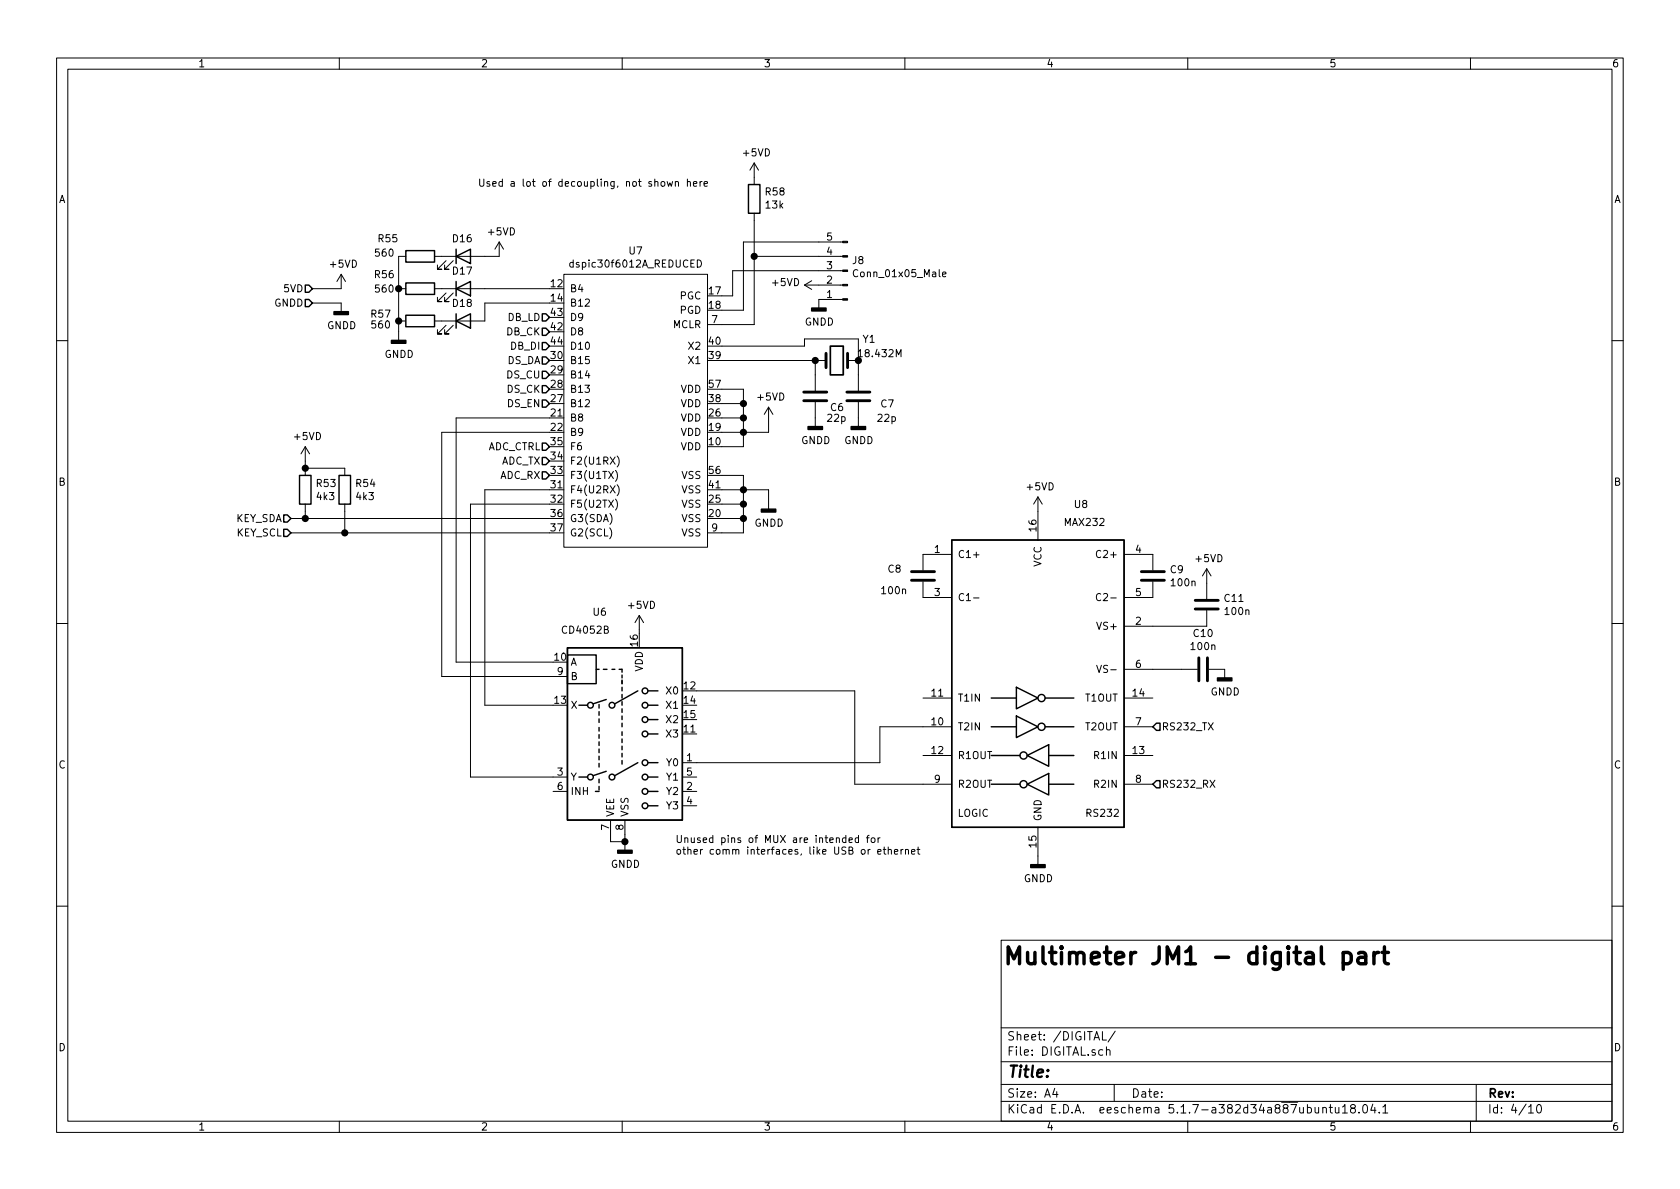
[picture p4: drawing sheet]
<svg xmlns="http://www.w3.org/2000/svg" width="297mm" height="210mm" viewBox="0 0 297 210" stroke-linecap="round" stroke-linejoin="round" font-family="sans-serif">
<g fill="none" stroke="#000" stroke-width=".18">
<path d="M10 10.3h277v189.9h-277zM12 12.2h273v186.1h-273zM60 10.3v1.9M110 10.3v1.9M160 10.3v1.9M210 10.3v1.9M260 10.3v1.9M117 32.2l.3-.1 .3 .2-.2 .6h-.3l-.2-.2zM118 32.1l.2 .8 .2-.6 .3 .6 .2-.8M119.4 32.2l.2-.1 .3 .1 .1 .7M119.4 32.1v.8M121.5 32.2l.2-.1 .3 .1 .1 .7"/>
<path d="M121.5 31.7v1.2M122.6 32.5l.6-.1v-.2l-.4-.1-.2 .2 .1 .6h.5M123.8 32.1v.8M124.1 32.1l-.2 .1-.1 .1M124.5 32.5l.6-.1-.1-.2-.3-.1-.2 .2 .1 .6h.4M133.3 28.8l-.7 1.3M133.3 28.8v3.8M133.3 37.7v19.7h-8.2M133.3 28.8l.8 1.3M55.2 53.6h5.1v1.5M60.3 48.5v2.5h-5.1M60.3 48.5l-.7 1.3"/>
<path d="M60.3 48.5l.8 1.3M70.5 56.8h1.3M70.5 51h1.3M71.8 45.3h-1.3v14.9M76.8 51h20.4M78.9 46.1l-1.6 1.5h.8h-.8v-.7M78.9 57.5l-1.6 1.5h.8h-.8v-.7M78.9 51.8l-1.6 1.5h.8h-.8v-.7M80.1 46.1l-1.5 1.5h.8h-.8v-.7M80.1 57.5l-1.5 1.5h.8h-.8v-.7M80.1 51.8l-1.5 1.5h.8h-.8v-.7M88.3 42.8l-.8 1.3"/>
<path d="M88.3 42.8v2.5h-11.5M88.3 42.8l.7 1.3M97.2 53.6h-11.5v3.2h-8.9M99.7 48.5h25.4v48.3h-25.4zM101.3 46.5l-.3-.1-.3 .2 .2 .6h.4M123.3 46a.64 .64 0 0 1 .7 .6 .64 .64 0 0 1-.7 .6zM133.3 45.3h15.7M142.2 50.4l1.3 .8M142.2 50.4h6.8M143.5 49.7l-1.3 .7M149 42.8h-17.6v12.1h-3.8M149 47.9h-19.5v4.4h-1.9"/>
<path d="M149 53h-4.2v1.5M166.6 48.5l.7-.1-.1-.2-.4-.1-.2 .2 .1 .6h.5M10 60.2h2M54 79l-.8 1.3M54 79v5.1M54 79l.7 1.3M97.2 76.4h-19.1v43.2h22.2M97.2 73.9h-16.6v43.2h17.2M127.6 61.2h14.6v-1.3h9.6v9.2M127.6 63.7h18.4M127.6 68.8h3.8v10.2h-3.8M127.6 73.9h3.8"/>
<path d="M127.6 71.4h3.8M135.9 72l-.8 1.3M135.9 72v4.4h-8.3M135.9 72l.8 1.3M144.1 63.7v5.4M144.1 71.1v4.3M149.9 63.7h1.9M151.8 71.1v4.3M285 60.2h2M51.4 94.2h45.8M51.4 91.7h45.8M54 89.1v2.6"/>
<path d="M54 82.8h7v1.3M61 89.1v5.1M97.2 89.1h-14v48.3h17.1M97.2 86.6h-11.5v38.1h12.1M108.8 88.3a1.47 1.47 0 0 1 0 1.9M108.8 83.2a1.47 1.47 0 0 1 0 1.9M109.1 85.7a1.47 1.47 0 0 1 0 1.9M109.1 80.6a1.47 1.47 0 0 1 0 2M127.6 86.6h8.3v3.4M127.6 84.1h3.8v10.1h-6.3M127.6 89.1h3.8M127.6 91.7h3.8"/>
<path d="M168.3 98h-5.1v2.8M183.5 87.9v7.6M183.5 87.9l-.7 1.2M183.5 87.9l.8 1.2M194.6 97.5a.5 .5 0 0 0-.6 0 .5 .5 0 0 0-.1 .6 .45 .45 0 0 0 .2 .4 .45 .45 0 0 0 .5 0M198.8 98h5v2.8M10 110.3h2M113 108.8l-.7 1.3M113 108.8v3.2M113 108.8l.8 1.3M163.2 102.9v2.8h5.1M172.1 105.7h1"/>
<path d="M193.9 117.6l.4 1.3 .4-1.3M194.6 105.1a.5 .5 0 0 0-.6 0 .5 .5 0 0 0-.1 .6 .45 .45 0 0 0 .2 .5 .45 .45 0 0 0 .5-.1M198.8 118.4h12.9M203.8 102.9v2.8h-5M213.4 107.9v2.8h-14.6M213.4 100.6v5.3M213.4 100.6l-.8 1.2M213.4 100.6l.7 1.2M213.7 118.4h2.8v1.5M285 110.3h2M97.8 139.9h2.5M120.6 139.9h2.6"/>
<path d="M120.6 137.4h2.6M123.2 122.2h27.9v16.5h17.2M163.2 123.4h5.1M163.2 133.6h5.1M168.3 128.5h-12.7v6.4h-35M198.8 128.5h5M198.8 123.4h5M198.8 133.6h5M198.8 138.7h5M213.9 138l.9 1.2M214.8 138l-.9 1.2M107.9 145v3.8h2.6"/>
<path d="M110.5 145v5.4M120.6 142.5h2.6M149.6 148.2h-.4l-.3 .2 .2 .5h.5M149.6 147.7v1.3M150.1 148.6l.6-.1-.1-.3h-.3l-.2 .1 .1 .6h.4M151.8 148.2h-.4l-.2 .2 .1 .5h.5M151.8 147.7v1.3M153.2 148.2h.5M153.7 147.7l-.3 .2v1.1M154.2 148.2h.3l.2 .2-.1 .5-.3 .1-.3-.2zM155.2 150.6l.6-.1-.1-.2-.3-.1-.2 .2v.6h.5M155.2 148.2v.8"/>
<path d="M155.6 148.2l-.4 .2M156.2 150.2h.4M156.3 149.8v1.1l.3 .1M157 150.3l.3-.1 .3 .1v.7M157 149.8v1.2M158.1 150.6l.6-.1v-.2l-.4-.1-.2 .2 .1 .6h.5M159.3 150.2v.8M159.7 150.2l-.3 .1-.1 .1M160.1 150.3l.2-.1 .3 .1v.7M160.1 150.2v.8M161.2 150.6l.6-.1-.1-.2-.3-.1-.2 .2v.6h.5M162.1 150.2h.5"/>
<path d="M162.3 149.8v1.1l.3 .1M183.5 146.3v6.6M10 160.2h2M177 166.3h108v32h-108zM285 160.2h2M60 198.3v1.9M110 198.3v1.9M160 198.3v1.9M177 194.8h108M177 191.8h108M177 187.8h108M177 181.8h108"/>
<path d="M186.5 192.5l-.4 1h1M186.8 193v1M194.9 182.4v1.5h.7M195.6 185.7l.2-.1 .4 .1 .1 .9M195.6 185.1v1.5M197 191.8v3M197.2 182.3l-1.3 2M210 198.3v1.9M233.9 196v-.1a.37 .37 0 0 1 .6 .1v.8M233.9 195.8v1M235 195.8h.6M235.2 195.3v1.3l.4 .2"/>
<path d="M236.1 195.8v.9l.4 .1 .2-.1M236.7 195.8v1M237.4 195.8l.4-.5v1.5M237.4 196.8h.8M239.1 196l-.2-.2-.1-.2 .3-.3h.3l.2 .3v.2l-.7 .2a.48 .48 0 0 0 0 .7l.2 .1 .5-.1a.48 .48 0 0 0-.2-.7M240.3 196.7v.1M241.1 195.5l.3-.2a.94 .94 0 0 1 0 1.5l-.4-.3-.1-.6zM242.7 195.2l-.3 1.1h.9M243.1 195.8v1M243.9 196.7v.1M244.5 195.8l.4-.5v1.5M244.5 196.8h.9"/>
<path d="M260 198.3v1.9M261 191.8v6.5M270.3 195.8l.4-.5v1.5M270.3 196.8h.8M271.8 195.5l.4-.2a.94 .94 0 0 1 0 1.5 .79 .79 0 0 1-.4-1.3z"/>
</g>
<g fill="#000" stroke="#000" stroke-width=".25">
<path d="M59.1 55.1h2.5v.5h-2.5zM143.5 54.5h2.5v.5h-2.5zM69.2 60.2h2.6v.5h-2.6zM142.9 75.4h2.5v.5h-2.5zM150.5 75.4h2.5v.5h-2.5zM134.6 90h2.6v.5h-2.6zM215.3 119.9h2.5v.5h-2.5zM109.2 150.4h2.6v.5h-2.6zM182.2 152.9h2.6v.5h-2.6z"/>
<circle cx="70.5" cy="51" r=".51"/>
<circle cx="70.5" cy="56.8" r=".51"/>
<circle cx="133.4" cy="45.3" r=".51"/>
<circle cx="131.4" cy="71.4" r=".51"/>
<circle cx="131.4" cy="73.9" r=".51"/>
<circle cx="131.4" cy="76.4" r=".51"/>
<circle cx="144.1" cy="63.7" r=".51"/>
<circle cx="151.8" cy="63.7" r=".51"/>
<circle cx="54" cy="91.7" r=".51"/>
<circle cx="54" cy="82.8" r=".51"/>
<circle cx="61" cy="94.2" r=".51"/>
<circle cx="131.4" cy="86.6" r=".51"/>
<circle cx="131.4" cy="89.1" r=".51"/>
<circle cx="131.4" cy="91.7" r=".51"/>
<circle cx="110.5" cy="148.8" r=".51"/>
</g>
<g fill="none" stroke="#000" stroke-width=".51">
<path d="M142.1 70.9h4.1M142.1 69.3h4.1M146 62.5v2.5M149.7 70.9h4.1M149.7 69.3h4.1M149.9 62.5v2.5M161.2 102.6h4M161.2 101.1h4M201.8 102.6h4.1M201.8 101.1h4.1M211.3 107.7h4.1M211.3 106.2h4.1"/>
<path d="M212 116.3v4.1M213.5 116.3v4.1"/>
</g>
<path d="M146.8 61.2h2.3v5.1h-2.3z" fill="none" stroke="#000" stroke-width=".3"/>
<g fill="none" stroke="#000" stroke-width=".25">
<path d="M132.3 32.6h2.1v5.1h-2.1zM54 53h.6l.6 .6-.6 .6h-.6zM54 50.4h.6l.6 .6-.6 .7h-.6zM71.8 55.7h5v2.1h-5zM71.8 44.3h5v2h-5zM71.8 50h5v2.1h-5zM80.6 45.3l2.6-1.2v2.5zM80.6 56.8l2.6-1.3v2.5zM80.6 51l2.6-1.2v2.5zM80.6 44.1v2.5M80.6 49.8v2.5M80.6 55.5v2.5"/>
<path d="M95.9 58h.6l.7 .7-.7 .6h-.6zM95.9 55.5h.6l.7 .6-.7 .7h-.6zM95.9 70.7h.6l.7 .7-.7 .6h-.6zM95.9 68.2h.6l.7 .6-.7 .7h-.6zM95.9 65.7h.6l.7 .6-.7 .6h-.6zM95.9 63.1h.6l.7 .6-.7 .7h-.6zM95.9 60.6h.6l.7 .6-.7 .6h-.6zM95.9 78.4h.6l.7 .6-.7 .6h-.6zM50.2 93.6h.6l.6 .6-.6 .7h-.6zM50.2 91.1h.6l.6 .6-.6 .6h-.6zM53 84.1h2v5h-2zM59.9 84.1h2.1v5h-2.1z"/>
<path d="M95.9 83.4h.6l.7 .7-.7 .6h-.6zM95.9 80.9h.6l.7 .6-.7 .7h-.6zM168.3 95.5h30.5v50.8h-30.5zM100.3 114.5h20.3v30.5h-20.3zM100.3 115.8h5.1v5.1h-5.1zM105.4 118.4h.5M106.7 118.4h.6M108.2 118.4h.5M109.5 118.4h.5v.5M110 119.4v.5M102.4 137.4h1.5M102.4 124.7h1.5"/>
<path d="M105.3 139.9h.6M105.9 124.6v.6M105.9 125.9v.6M105.9 127.1v.7M105.9 128.6v.7M105.9 129.9v.7M105.9 131.2v.6M105.9 132.5v.6M105.9 133.7v.7M105.9 135v.6M105.9 137.8v.6M105.9 139.1v.6"/>
<path d="M107.2 136.4l-2.3 .8M107.2 123.7l-2.3 .8M110 120.3v.6M110 121.5v.7M110 122.8v.6M110 124.1v.6M110 125.3v.7M110 126.6v.6M110 127.9v.6M110 129.4v.6M110 130.7v.6M110 131.9v.7"/>
<path d="M110 133.2v.7M110 134.5v.6M112.8 134.9l-4.1 2.3M112.8 122.2l-4.1 2.3M114.6 137.4h1.7M114.6 124.7h1.7M114.6 139.9h1.7M114.6 134.9h1.7M114.6 129.8h1.7M114.6 127.2h1.7M114.6 122.2h1.7M175.3 128.5h4.4"/>
<path d="M175.3 123.4h4.4M175.3 138.7h5M175.3 133.6h5M179.7 126.6l3.8 1.9-3.8 1.9zM179.7 121.5l3.8 1.9-3.8 1.9zM181.6 138.7l3.8-1.9v3.8zM181.6 133.6l3.8-1.9v3.8zM184.8 128.5h5.1M184.8 123.4h5.1M185.4 138.7h4.5M185.4 133.6h4.5M204.5 127.9h.6v1.3h-.6l-.7-.7z"/>
<path d="M204.5 138h.6v1.3h-.6l-.7-.6zM114.6 142.5h1.7"/>
<circle cx="104.4" cy="124.7" r=".51"/>
<circle cx="104.4" cy="137.4" r=".51"/>
<circle cx="108.2" cy="124.7" r=".51"/>
<circle cx="108.2" cy="137.4" r=".51"/>
<circle cx="114" cy="124.7" r=".51"/>
<circle cx="114" cy="122.2" r=".51"/>
<circle cx="114" cy="127.2" r=".51"/>
<circle cx="114" cy="137.4" r=".51"/>
<circle cx="114" cy="134.9" r=".51"/>
<circle cx="114" cy="139.9" r=".51"/>
<circle cx="114" cy="129.8" r=".51"/>
<circle cx="181" cy="138.7" r=".63"/>
<circle cx="181" cy="133.6" r=".63"/>
<circle cx="184.1" cy="123.4" r=".63"/>
<circle cx="184.1" cy="128.5" r=".63"/>
<circle cx="114" cy="142.5" r=".51"/>
</g>
<path d="M149 42.7h.9v.2h-.9zM149 45.2h.9v.3h-.9zM149 47.7h.9v.3h-.9zM149 50.3h.9v.2h-.9zM149 52.8h.9v.3h-.9z" fill="#000" stroke="#000" stroke-width=".18"/>
<path d="M233.6 167.4v2.6l.2 .3 .3 .1M237.5 168.6l.3-.2h.6l.4 .3 .1 .3v.8l-.1 .3-.4 .3h-.6l-.3-.1M237.5 168.4v3M240.2 168.6l.3-.2h.6l.3 .2 .1 .3v1.5M241.5 169.1l-.3 .2h-.7a.59 .59 0 0 0-.5 .6 .59 .59 0 0 0 .5 .5h.7l.3-.1M242.9 168.4v2M243.8 168.4a.77 .77 0 0 0-.9 .6M244.3 168.4h1.2M244.8 167.4v2.6l.1 .3 .6 .1" fill="none" stroke="#000" stroke-width=".61"/>
<text font-size="4.2" x="177.2" y="170.6">Multimeter JM1 - digital part</text>
<text font-size="2.8" x="178" y="190.5">Title:</text>
<g font-size="2.1">
<text x="178" y="184">Sheet: /DIGITAL/</text>
<text x="178" y="186.7">File: DIGITAL.sch</text>
<text x="178" y="196.9">KiCad E.D.A. eeschema 5.1.7-a382d34a887ubuntu18.04.1</text>
<text x="178" y="194.1">Size: A4</text>
<text x="200" y="194.1">Date:</text>
<text x="263" y="194.1">Rev:</text>
<text x="263" y="196.9">Id: 4/10</text>
</g>
<g font-size="1.8">
<text x="35" y="11.9">1</text>
<text x="85" y="11.9">2</text>
<text x="135" y="11.9">3</text>
<text x="185" y="11.9">4</text>
<text x="235" y="11.9">5</text>
<text x="285" y="11.9">6</text>
<text x="131.5" y="27.7">+5VD</text>
<text x="10.4" y="35.9">A</text>
<text x="84.5" y="33">Used a lot of decoupling, not shown here</text>
<text x="135.4" y="34.6">R58</text>
<text x="285.4" y="35.9">A</text>
<text x="86.4" y="41.6">+5VD</text>
<text x="135.5" y="36.9">13k</text>
<text x="58.5" y="47.3">+5VD</text>
<text x="66.5" y="45.4">560</text>
<text x="67" y="42.8">R55</text>
<text x="80.1" y="42.8">D16</text>
<text x="101.3" y="47.3">dspic30f6012A_REDUCED</text>
<text x="111.3" y="45">U7</text>
<text x="146.2" y="47.6">3</text>
<text x="146.2" y="45.1">4</text>
<text x="146.2" y="42.5">5</text>
<text x="150.8" y="46.7">J8</text>
<text x="50.3" y="51.7">5VD</text>
<text x="66.3" y="49.2">R56</text>
<text x="66.5" y="51.7">560</text>
<text x="80.1" y="48.6">D17</text>
<text x="97.5" y="50.8">12</text>
<text x="97.5" y="53.3">14</text>
<text x="100.7" y="51.7">B4</text>
<text x="120.2" y="53">PGC</text>
<text x="125.4" y="52.1">17</text>
<text x="136.7" y="50.6">+5VD</text>
<text x="146.2" y="52.7">1</text>
<text x="146.2" y="50.2">2</text>
<text x="151.4" y="49">Conn_01x05_Male</text>
<text x="48.5" y="54.2">GNDD</text>
<text x="57.8" y="58.2">GNDD</text>
<text x="65.7" y="56.2">R57</text>
<text x="65.8" y="58.1">560</text>
<text x="80.1" y="54.3">D18</text>
<text x="89.5" y="59.3">DB_CK</text>
<text x="89.7" y="56.8">DB_LD</text>
<text x="97.5" y="58.4">42</text>
<text x="97.5" y="55.9">43</text>
<text x="100.7" y="54.2">B12</text>
<text x="100.7" y="59.3">D8</text>
<text x="100.7" y="56.8">D9</text>
<text x="119" y="58">MCLR</text>
<text x="120.2" y="55.5">PGD</text>
<text x="125.4" y="54.6">18</text>
<text x="125.9" y="57.1">7</text>
<text x="142.3" y="57.6">GNDD</text>
<text x="68" y="63.3">GNDD</text>
<text x="89.6" y="64.4">DS_DA</text>
<text x="90.3" y="61.8">DB_DI</text>
<text x="97.5" y="63.5">30</text>
<text x="97.5" y="61">44</text>
<text x="100.7" y="64.4">B15</text>
<text x="100.7" y="61.8">D10</text>
<text x="121.9" y="64.4">X1</text>
<text x="121.9" y="61.8">X2</text>
<text x="125.4" y="63.5">39</text>
<text x="125.4" y="61">40</text>
<text x="152.1" y="63.2">18.432M</text>
<text x="152.6" y="60.6">Y1</text>
<text x="89.6" y="69.5">DS_CK</text>
<text x="89.6" y="66.9">DS_CU</text>
<text x="97.5" y="71.1">27</text>
<text x="97.5" y="68.6">28</text>
<text x="97.5" y="66">29</text>
<text x="100.7" y="69.5">B13</text>
<text x="100.7" y="66.9">B14</text>
<text x="120.3" y="69.5">VDD</text>
<text x="125.4" y="71.1">38</text>
<text x="125.4" y="68.6">57</text>
<text x="134" y="70.8">+5VD</text>
<text x="52.1" y="77.8">+5VD</text>
<text x="89.7" y="72">DS_EN</text>
<text x="97.5" y="73.7">21</text>
<text x="97.5" y="76.2">22</text>
<text x="100.7" y="74.5">B8</text>
<text x="100.7" y="77.1">B9</text>
<text x="100.7" y="72">B12</text>
<text x="120.3" y="77.1">VDD</text>
<text x="120.3" y="74.5">VDD</text>
<text x="120.3" y="72">VDD</text>
<text x="125.4" y="76.2">19</text>
<text x="125.4" y="73.7">26</text>
<text x="146.4" y="74.6">22p</text>
<text x="146.9" y="72.7">C6</text>
<text x="155.3" y="74.6">22p</text>
<text x="155.8" y="72.1">C7</text>
<text x="86.1" y="79.6">ADC_CTRL</text>
<text x="88.5" y="82.2">ADC_TX</text>
<text x="97.5" y="83.8">33</text>
<text x="97.5" y="81.3">34</text>
<text x="97.5" y="78.7">35</text>
<text x="100.7" y="82.2">F2(U1RX)</text>
<text x="100.7" y="79.6">F6</text>
<text x="120.3" y="79.6">VDD</text>
<text x="125.4" y="78.7">10</text>
<text x="125.4" y="83.8">56</text>
<text x="141.7" y="78.5">GNDD</text>
<text x="149.3" y="78.5">GNDD</text>
<text x="10.4" y="85.9">B</text>
<text x="56" y="86.1">R53</text>
<text x="56.1" y="88.4">4k3</text>
<text x="63" y="86.1">R54</text>
<text x="63.1" y="88.4">4k3</text>
<text x="88.4" y="84.7">ADC_RX</text>
<text x="97.5" y="86.4">31</text>
<text x="97.5" y="88.9">32</text>
<text x="100.7" y="87.2">F4(U2RX)</text>
<text x="100.7" y="89.8">F5(U2TX)</text>
<text x="100.7" y="84.7">F3(U1TX)</text>
<text x="120.5" y="89.8">VSS</text>
<text x="120.5" y="87.2">VSS</text>
<text x="120.5" y="84.7">VSS</text>
<text x="125.4" y="88.9">25</text>
<text x="125.4" y="86.4">41</text>
<text x="181.7" y="86.7">+5VD</text>
<text x="190" y="89.8">U8</text>
<text x="285.4" y="85.9">B</text>
<text x="41.6" y="92.3">KEY_SDA</text>
<text x="41.8" y="94.9">KEY_SCL</text>
<text x="97.5" y="91.4">36</text>
<text x="97.5" y="94">37</text>
<text x="100.7" y="92.3">G3(SDA)</text>
<text x="100.7" y="94.9">G2(SCL)</text>
<text x="120.5" y="92.3">VSS</text>
<text x="120.5" y="94.9">VSS</text>
<text x="125.4" y="91.4">20</text>
<text x="125.9" y="94">9</text>
<text x="133.4" y="93.1">GNDD</text>
<text x="183.3" y="93.9" transform="rotate(-90 183.3 93.9)">16</text>
<text x="188.3" y="93">MAX232</text>
<text x="157" y="101.3">C8</text>
<text x="165.3" y="97.8">1</text>
<text x="169.3" y="98.7">C1+</text>
<text x="184.1" y="100.2" transform="rotate(-90 184.1 100.2)">VCC</text>
<text x="194.4" y="98.7">C2+</text>
<text x="200.8" y="97.8">4</text>
<text x="207" y="101.4">C9</text>
<text x="211.5" y="99.4">+5VD</text>
<text x="111.2" y="107.7">+5VD</text>
<text x="156" y="105.1">100n</text>
<text x="165.3" y="105.4">3</text>
<text x="169.3" y="106.3">C1-</text>
<text x="194.9" y="106.3">C2-</text>
<text x="200.8" y="105.4">5</text>
<text x="207.2" y="103.7">100n</text>
<text x="216.6" y="106.4">C11</text>
<text x="99.6" y="112.1">CD4052B</text>
<text x="104.9" y="108.9">U6</text>
<text x="194.3" y="111.4">VS+</text>
<text x="200.8" y="110.5">2</text>
<text x="211.1" y="112.6">C10</text>
<text x="216.7" y="108.8">100n</text>
<text x="98.1" y="116.8">10</text>
<text x="98.6" y="119.4">9</text>
<text x="100.8" y="117.7">A</text>
<text x="112.8" y="114.2" transform="rotate(-90 112.8 114.2)">16</text>
<text x="113.7" y="118.8" transform="rotate(-90 113.7 118.8)">VDD</text>
<text x="194.8" y="119">VS-</text>
<text x="200.8" y="118.1">6</text>
<text x="210.7" y="115">100n</text>
<text x="98.1" y="124.5">13</text>
<text x="100.8" y="125.3">X</text>
<text x="100.8" y="120.3">B</text>
<text x="118" y="122.8">X0</text>
<text x="118" y="125.3">X1</text>
<text x="121" y="121.9">12</text>
<text x="121" y="124.5">14</text>
<text x="164.8" y="123.2">11</text>
<text x="169.3" y="124.1">T1IN</text>
<text x="191.9" y="124.1">T1OUT</text>
<text x="200.3" y="123.2">14</text>
<text x="214" y="123">GNDD</text>
<text x="118" y="130.4">X3</text>
<text x="118" y="127.9">X2</text>
<text x="121" y="129.5">11</text>
<text x="121" y="127">15</text>
<text x="164.8" y="128.3">10</text>
<text x="169.3" y="129.2">T2IN</text>
<text x="191.9" y="129.2">T2OUT</text>
<text x="200.8" y="128.3">7</text>
<text x="205.4" y="129.2">RS232_TX</text>
<text x="10.4" y="135.9">C</text>
<text x="98.6" y="137.2">3</text>
<text x="118" y="135.5">Y0</text>
<text x="121.4" y="134.6">1</text>
<text x="121.4" y="137.2">5</text>
<text x="164.8" y="133.3">12</text>
<text x="169.3" y="134.2">R1OUT</text>
<text x="193.7" y="134.2">R1IN</text>
<text x="200.3" y="133.3">13</text>
<text x="285.4" y="135.9">C</text>
<text x="98.6" y="139.7">6</text>
<text x="100.8" y="138">Y</text>
<text x="100.8" y="140.6">INH</text>
<text x="118" y="140.6">Y2</text>
<text x="118" y="143.1">Y3</text>
<text x="118" y="138">Y1</text>
<text x="121.4" y="139.7">2</text>
<text x="121.4" y="142.2">4</text>
<text x="165.3" y="138.4">9</text>
<text x="169.3" y="139.3">R2OUT</text>
<text x="193.7" y="139.3">R2IN</text>
<text x="200.8" y="138.4">8</text>
<text x="205.4" y="139.3">RS232_RX</text>
<text x="107.7" y="146.8" transform="rotate(-90 107.7 146.8)">7</text>
<text x="108.6" y="144.5" transform="rotate(-90 108.6 144.5)">VEE</text>
<text x="110.2" y="146.8" transform="rotate(-90 110.2 146.8)">8</text>
<text x="111.1" y="144.5" transform="rotate(-90 111.1 144.5)">VSS</text>
<text x="119.4" y="149.1">Unused pins of MUX are intended for</text>
<text x="169.3" y="144.4">LOGIC</text>
<text x="183.3" y="149.8" transform="rotate(-90 183.3 149.8)">15</text>
<text x="184.1" y="145.3" transform="rotate(-90 184.1 145.3)">GND</text>
<text x="192.3" y="144.4">RS232</text>
<text x="108" y="153.5">GNDD</text>
<text x="119.4" y="151.1">other comm interfaces, like USB or ethernet</text>
<text x="181" y="156">GNDD</text>
<text x="10.4" y="185.9">D</text>
<text x="285.4" y="185.9">D</text>
<text x="35" y="199.9">1</text>
<text x="85" y="199.9">2</text>
<text x="135" y="199.9">3</text>
<text x="185" y="199.9">4</text>
<text x="235" y="199.9">5</text>
<text x="285" y="199.9">6</text>
</g>
</svg>
